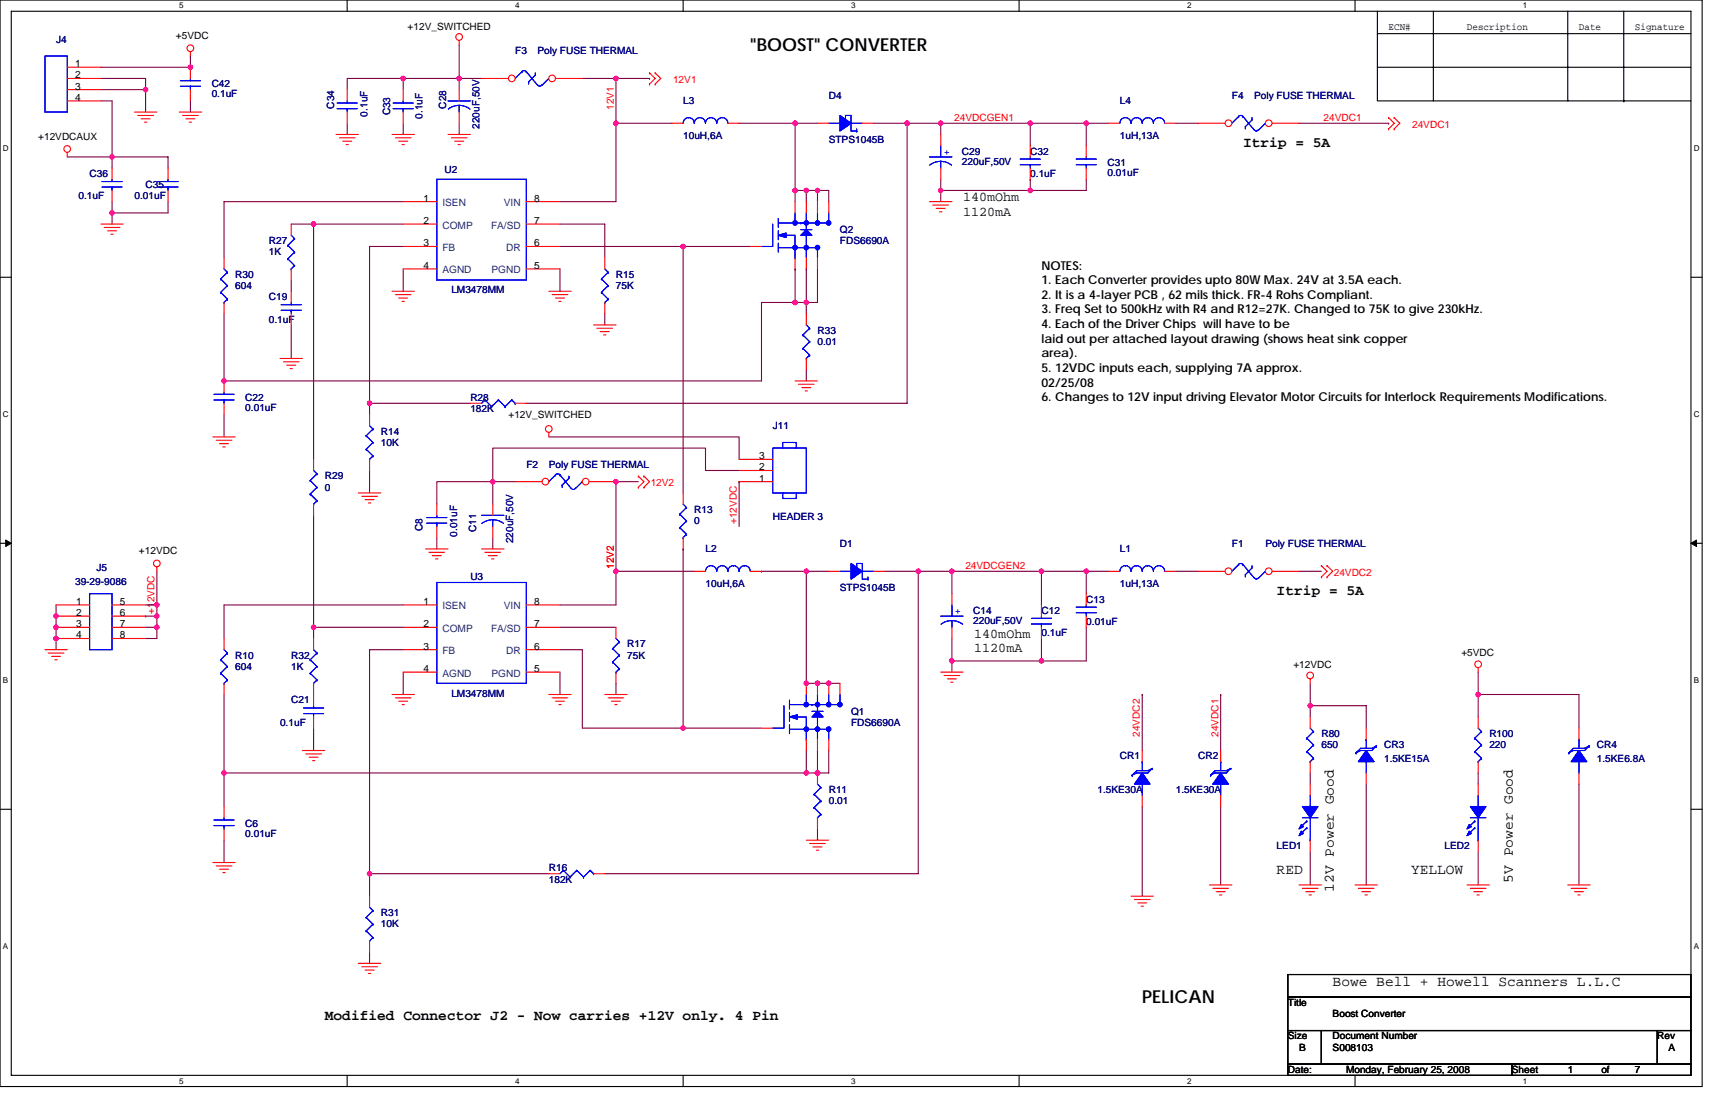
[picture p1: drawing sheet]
<svg xmlns="http://www.w3.org/2000/svg" width="432mm" height="279mm" viewBox="0 0 432 279" stroke-linecap="round" stroke-linejoin="round" font-family="sans-serif">
<path d="M0 0h428.6v273.5h-428.6zM2.8 2.8h422.9v267.9h-422.9z" fill="none" stroke="#000" stroke-width=".28"/>
<g fill="#fff">
<path d="M45.1 .3h1.1v2.3h-1.1z"/>
<path d="M45.1 271h1.1v2.2h-1.1z"/>
</g>
<path d="M87.4 0v2.8M87.4 270.7v2.8" fill="none" stroke="#000" stroke-width=".28"/>
<g fill="#fff">
<path d="M129.7 .3h1.1v2.3h-1.1z"/>
<path d="M129.7 271h1.1v2.2h-1.1z"/>
</g>
<path d="M172 0v2.8M172 270.7v2.8" fill="none" stroke="#000" stroke-width=".28"/>
<g fill="#fff">
<path d="M214.3 .3h1.1v2.3h-1.1z"/>
<path d="M214.3 271h1.1v2.2h-1.1z"/>
</g>
<path d="M256.6 0v2.8M256.6 270.7v2.8" fill="none" stroke="#000" stroke-width=".28"/>
<g fill="#fff">
<path d="M298.9 .3h1.1v2.3h-1.1z"/>
<path d="M298.9 271h1.1v2.2h-1.1z"/>
</g>
<path d="M341.2 0v2.8M341.2 270.7v2.8" fill="none" stroke="#000" stroke-width=".28"/>
<g fill="#fff">
<path d="M383.5 .3h1.1v2.3h-1.1z"/>
<path d="M383.5 271h1.1v2.2h-1.1z"/>
<path d="M.7 36.3h1.5v2.3h-1.5z"/>
<path d="M426.5 36.3h1.4v2.3h-1.4z"/>
<path d="M.7 103.3h1.5v2.2h-1.5z"/>
<path d="M426.5 103.3h1.4v2.2h-1.4z"/>
</g>
<path d="M0 69.8h2.8M425.7 69.8h2.9" fill="none" stroke="#000" stroke-width=".28"/>
<g fill="#fff">
<path d="M.7 170.2h1.4v2.3h-1.4z"/>
<path d="M426.5 170.2h1.3v2.3h-1.3z"/>
</g>
<path d="M0 136.8h2.8M425.7 136.8h2.9" fill="none" stroke="#000" stroke-width=".28"/>
<path d="M1.4 135.9l1.4 .9-1.4 .8zM425.7 136.8l1.4-.9v1.7z" fill="#000" stroke="#000" stroke-width=".25"/>
<g fill="#fff">
<path d="M.7 237.2h1.4v2.2h-1.4z"/>
<path d="M426.4 237.2h1.4v2.2h-1.4z"/>
</g>
<g fill="none" stroke="#000" stroke-width=".28">
<path d="M346.8 2.8v22.6h78.9M346.8 8.5h78.9M346.8 16.9h78.9M360.9 2.8v22.6M394.7 2.8v22.6M408.8 2.8v22.6M408.8 25.4h.1M0 203.7h2.8M425.7 203.7h2.9M324.3 245.3h101.4v5.7h-101.4zM324.3 251h101.4v8.4h-101.4zM324.3 259.4h8.4v8.5h-8.4z"/>
<path d="M332.7 259.4h84.6v8.5h-84.6zM417.3 259.4h8.4v8.5h-8.4zM324.3 267.9h56.3v2.8h-56.3zM380.6 267.9h45.1v2.8h-45.1z"/>
</g>
<g fill="none" stroke="#800040" stroke-width=".28">
<path d="M25.4 19.7h11.3v2.9M47.9 14.1h.1M47.9 14.1v2.8h-22.5M101.5 19.7v2.9M101.5 19.7h-14.1v2.9M101.5 19.7h19.7M115.6 11.3v8.4M115.6 19.7h.1M115.6 19.7v2.9M146.6 19.7h8.5v11.3M155.1 19.7h8.4M163.5 19.7h.1"/>
<path d="M16.9 39.5h11.3M25.4 25.4h2.8v14.1M25.4 22.6h11.3M28.2 39.5h14.1v2.8M28.2 39.5h.1M28.2 39.5v2.8M36.7 22.6h.1M36.7 22.6v5.6M47.9 25.4v2.8M87.4 31v2.8M101.5 31v2.8M115.6 31v2.8"/>
<path d="M155.1 31h.1M155.1 31h14.1M155.1 31v19.8h-14.1M186.1 31h14.1M200.2 31h.1M200.2 31h5.6M200.2 31v16.9M219.9 31h8.5M228.4 31h.1M228.4 31v70.5h-95.9M228.4 31h45.1M236.9 31v2.8"/>
<path d="M236.9 31h.1M259.4 31v5.7M259.4 31h.1M273.5 31v5.7M273.5 31h5.6M296.1 31h5.6M327.1 31h22.5M349.6 31h.1M28.2 53.6h.1M28.2 50.8v2.8M28.2 53.6v2.8M42.3 50.8v2.8h-14.1"/>
<path d="M73.3 56.4h5.7M79 56.4h22.5M79 56.4h.1M79 56.4v59.2M101.5 50.8h-45.1v14.1M141 56.4h11.3v8.5M200.2 47.9h.1M200.2 47.9v2.9M200.2 47.9h2.8M203 47.9v2.9M203 47.9h2.8M205.8 47.9h2.9v2.9"/>
<path d="M205.8 47.9h.1M205.8 47.9v2.9M236.9 47.9v2.9M236.9 47.9h.1M236.9 45.1v2.8M236.9 47.9h22.5M259.4 45.1h.1M259.4 45.1v2.8M273.5 45.1v2.8h-14.1M56.4 79v16.9M73.3 70.5v2.8M101.5 67.7v5.6"/>
<path d="M101.5 62h-8.5v39.5M141 67.7v5.6M141 62h31M152.3 79v2.8M172 62h16.9M172 62h.1M172 62v62.1M200.2 67.7h.1M200.2 76.1h2.8M200.2 76.1h-8.5v19.8h-135.3M200.2 67.7v8.4M203 67.7h.1"/>
<path d="M203 76.1v2.9M203 67.7v8.4M205.8 67.7v8.4h-2.8M56.4 95.9h.1M73.3 81.8v8.4M203 93v2.9M56.4 104.3v5.7M93 101.5v2.8M93 101.5h.1M93 118.4v5.7M93 101.5h25.4M138.2 110h47.9v5.6"/>
<path d="M186.1 118.4h-8.5v-5.6h-53.5v8.4M79 129.7v28.2M110 135.3v2.9M124.1 121.2h5.6M124.1 121.2h.1M124.1 121.2h-14.1v5.7M124.1 135.3v2.9M124.1 121.2v5.7M155.1 121.2v31.1h-14.1M155.1 121.2h5.6M155.1 121.2h.1M172 138.2h.1"/>
<path d="M172 138.2v45.1M186.1 121.2h.1M186.1 121.2v11.3M14.1 152.3v2.8M14.1 157.9h.1M14.1 155.1h.1M14.1 155.1v8.4M36.7 157.9h2.8M36.7 155.1h.1M36.7 152.3h2.8M36.7 155.1h2.8M39.5 152.3v8.4h-2.8"/>
<path d="M39.5 157.9h.1M39.5 143.8v8.5M39.5 152.3h.1M39.5 155.1h.1M79 157.9h22.5M79 157.9h.1M79 157.9v2.8M101.5 152.3h-45.1v8.4M141 157.9h14.1M155.1 143.8h19.7M155.1 143.8h.1M191.7 143.8h.1"/>
<path d="M191.7 143.8h11.3M203 143.8v28.2M203 143.8h5.7M222.8 143.8h8.4v76.1h-78.9M231.2 143.8h.1M231.2 143.8h42.3M239.7 143.8v5.6M239.7 143.8h.1M262.2 143.8v8.5M262.2 143.8h.1M273.5 143.8v5.6M273.5 157.9v8.5h-33.8"/>
<path d="M273.5 143.8h5.6M296.1 143.8h5.6M327.1 143.8h5.6M14.1 160.7h.1M56.4 174.8v19.8M93 163.5h8.5M93 163.5h.1M93 163.5v56.4M101.5 169.2v5.6M141 163.5h5.6v19.8h25.4M141 169.2v5.6M155.1 172v2.8"/>
<path d="M203 172h.1M203 172h5.7M208.7 172h.1M208.7 172h2.8M239.7 166.4v2.8M239.7 160.7v5.7M239.7 166.4h.1M262.2 160.7v5.7M262.2 166.4h.1M287.6 174.8h.1M287.6 174.8v14.1M307.3 174.8h.1"/>
<path d="M307.3 174.8v14.1M329.9 172v5.6h14.1v5.7M329.9 177.6h.1M329.9 177.6v2.9M372.2 174.8h25.4v8.5M372.2 174.8h.1M372.2 169.2v5.6M372.2 174.8v5.7M56.4 194.6v8.4M56.4 194.6h.1M56.4 194.6h149.4M79 183.3v5.6"/>
<path d="M172 183.3h19.7M203 188.9v5.7M205.8 194.6h.1M205.8 188.9h.1M205.8 188.9v5.7M208.7 188.9v5.7h-2.9M329.9 194.6v2.8M344 197.4v25.4M372.2 194.6v2.8M397.6 197.4v25.4M56.4 211.5v5.6M93 219.9v5.7"/>
<path d="M93 219.9h45.2M205.8 208.7v2.8M287.6 203v22.6M307.3 203v19.8M329.9 214.3v8.5M372.2 214.3v8.5M93 239.7v2.8"/>
</g>
<g fill="#f0f" stroke="#f0f" stroke-width=".28">
<circle cx="200.2" cy="31" r=".57"/>
<circle cx="203" cy="47.9" r=".55"/>
<circle cx="200.2" cy="47.9" r=".56"/>
<circle cx="205.8" cy="47.9" r=".55"/>
<circle cx="155.1" cy="31" r=".56"/>
<circle cx="200.2" cy="76.1" r=".56"/>
<circle cx="203" cy="76.1" r=".55"/>
<circle cx="236.8" cy="31" r=".56"/>
<circle cx="228.4" cy="31" r=".57"/>
<circle cx="93" cy="101.5" r=".56"/>
<circle cx="56.4" cy="95.9" r=".55"/>
<circle cx="203" cy="143.8" r=".56"/>
<circle cx="205.8" cy="172" r=".56"/>
<circle cx="203" cy="172" r=".56"/>
<circle cx="208.6" cy="172" r=".56"/>
<circle cx="205.8" cy="194.5" r=".55"/>
<circle cx="155.1" cy="143.8" r=".56"/>
<circle cx="239.6" cy="143.8" r=".56"/>
<circle cx="231.2" cy="143.8" r=".56"/>
<circle cx="372.2" cy="174.8" r=".55"/>
<circle cx="329.9" cy="177.6" r=".55"/>
<circle cx="36.7" cy="22.6" r=".55"/>
<circle cx="78.9" cy="56.4" r=".55"/>
<circle cx="172" cy="62" r=".56"/>
<circle cx="172" cy="183.3" r=".56"/>
<circle cx="236.8" cy="47.9" r=".55"/>
<circle cx="262.2" cy="166.3" r=".55"/>
<circle cx="28.2" cy="53.6" r=".55"/>
<circle cx="115.6" cy="19.7" r=".56"/>
<circle cx="155.1" cy="19.7" r=".55"/>
<circle cx="203" cy="194.5" r=".55"/>
<circle cx="56.4" cy="194.5" r=".55"/>
<circle cx="93" cy="219.9" r=".55"/>
<circle cx="47.9" cy="16.9" r=".56"/>
<circle cx="28.2" cy="39.5" r=".55"/>
<circle cx="259.4" cy="47.9" r=".55"/>
<circle cx="273.5" cy="31" r=".56"/>
<circle cx="259.4" cy="31" r=".56"/>
<circle cx="239.6" cy="166.3" r=".55"/>
<circle cx="14.1" cy="160.7" r=".55"/>
<circle cx="39.5" cy="157.9" r=".56"/>
<circle cx="273.5" cy="143.8" r=".56"/>
<circle cx="262.2" cy="143.8" r=".56"/>
<circle cx="39.5" cy="152.2" r=".55"/>
<circle cx="39.5" cy="155.1" r=".55"/>
<circle cx="14.1" cy="157.9" r=".56"/>
<circle cx="14.1" cy="155.1" r=".55"/>
<circle cx="101.5" cy="19.7" r=".56"/>
<circle cx="155.1" cy="121.2" r=".55"/>
<circle cx="78.9" cy="157.9" r=".56"/>
<circle cx="124.1" cy="121.2" r=".55"/>
</g>
<g fill="none" stroke="#f00" stroke-width=".28">
<path d="M47.9 13v1.1M47.9 16.9v2.8M115.6 10.2v1.1M163.5 18.4h.1M163.5 18.4l1.5 1.3-1.5 1.5M165 18.4h.1M165 18.4l1.4 1.3-1.4 1.5M16.9 38.4v1.1M33.8 28.2h5.7M34.7 29.1h4M35.5 29.9h2.3M36.4 30.8h.6"/>
<path d="M45.1 28.2h5.7M46 29.1h3.9M46.8 29.9h2.3M47.7 30.8h.5M47.9 22.6v2.8M84.6 33.8h5.6M85.4 34.7h4M86.3 35.5h2.2M87.1 36.4h.6M98.7 33.8h5.6M99.5 34.7h4M100.4 35.5h2.2"/>
<path d="M101.2 36.4h.6M101.5 22.6v2.8M101.5 28.2v2.8M112.8 33.8h5.6M113.6 34.7h4M114.5 35.5h2.2M115.3 36.4h.6M115.6 22.6v2.8M115.6 28.2v2.8M163.5 21.2h.1M165 21.2h.1M273.5 36.7v2.8"/>
<path d="M279.1 31h2.9M293.2 31h2.9M349.6 29.6h.1M349.6 32.4h.1M349.6 29.6l1.4 1.4-1.4 1.4M351 29.6h.1M351 32.4h.1M351 29.6l1.4 1.4-1.4 1.4M25.4 56.4h5.6M26.2 57.3h4M27.1 58.1h2.2M27.9 58.9h.6"/>
<path d="M200.2 50.8v2.8M203 50.8v2.8M205.8 50.8v2.8M208.7 50.8v2.8M234 50.8h5.7M234.9 51.6h3.9M235.7 52.5h2.3M236.6 53.3h.5M273.5 42.3v2.8M73.3 73.3v2.8M73.3 79v2.8M98.7 73.3h5.6"/>
<path d="M99.5 74.2h4M100.4 75h2.2M101.2 75.9h.6M138.2 73.3h5.6M139 74.2h4M139.9 75h2.2M140.7 75.9h.6M188.9 62h2.8M200.2 64.9v2.8M203 64.9v2.8M203 79v2.8M205.8 64.9v2.8"/>
<path d="M56.4 95.9v2.8M70.5 90.2h5.6M71.4 91.1h3.9M72.2 91.9h2.2M73 92.8h.6M149.4 81.8h5.7M150.3 82.6h3.9M151.1 83.5h2.3M152 84.3h.5M200.2 95.9h5.6M201 96.7h4M201.9 97.6h2.2"/>
<path d="M202.7 98.4h.6M203 90.2v2.8M53.6 110h5.6M54.4 110.8h4M55.3 111.7h2.2M56.1 112.5h.6M56.4 101.5v2.8M79 115.6v2.8M138.2 108.8v1.2M160.7 119.8h.1M160.7 119.8l1.4 1.4-1.4 1.5M162.1 119.8h.1"/>
<path d="M162.1 119.8l1.4 1.4-1.4 1.5M186.1 118.4h8.5M186.1 115.6h8.5M79 126.9v2.8M90.2 124.1h5.7M91.1 124.9h3.9M91.9 125.8h2.3M92.8 126.6h.5M107.1 138.2h5.7M108 139h4M108.8 139.9h2.3M121.2 138.2h5.7"/>
<path d="M122.1 139h3.9M122.9 139.9h2.3M124.1 126.9v2.8M124.1 132.5v2.8M160.7 122.7h.1M162.1 122.7h.1M186.1 121.2h8.5M14.1 152.3h8.5M14.1 155.1h8.5M14.1 157.9h8.5M28.2 152.3h8.5M28.2 155.1h8.5"/>
<path d="M28.2 157.9h8.5M39.5 142.7v1.1M109.7 140.7h.6M123.8 140.7h.6M332.7 142.4h.1M332.7 145.2h.1M332.7 142.4l1.4 1.4-1.4 1.4M334.1 142.4h.1M334.1 145.2h.1M334.1 142.4l1.4 1.4-1.4 1.4M11.3 163.5h5.6M12.1 164.4h4"/>
<path d="M13 165.2h2.2M13.8 166.1h.6M14.1 160.7h8.5M28.2 160.7h8.5M56.4 160.7v2.8M56.4 172v2.8M79 160.7v2.8M79 172v2.8M98.7 174.8h5.6M99.5 175.7h4M100.4 176.5h2.2M101.2 177.4h.6"/>
<path d="M138.2 174.8h5.6M139 175.7h4M139.9 176.5h2.2M140.7 177.4h.6M152.3 174.8h5.6M153.1 175.7h4M154 176.5h2.2M154.8 177.4h.6M236.9 169.2h5.6M237.7 170h3.9M238.5 170.9h2.3M239.4 171.7h.5"/>
<path d="M329.9 170.9v1.1M372.2 168.1v1.1M76.1 188.9h5.7M77 189.8h3.9M77.8 190.6h2.3M78.7 191.5h.5M205.8 194.6v2.8M287.6 188.9v2.8M344 183.3v2.8M344 194.6v2.8M53.6 217.1h5.6M54.4 218h4"/>
<path d="M55.3 218.8h2.2M56.1 219.6h.6M56.4 203v2.8M56.4 208.7v2.8M138.2 219.9h2.8M149.4 219.9h2.9M203 211.5h5.7M203.9 212.3h3.9M204.7 213.2h2.3M205.5 214h.6M205.8 205.8v2.9M287.6 200.2v2.8"/>
<path d="M284.8 225.6h5.6M285.6 226.4h4M286.5 227.3h2.2M287.3 228.1h.6M304.5 222.8h5.7M305.4 223.6h3.9M306.2 224.5h2.3M307 225.3h.6M327.1 222.8h5.6M327.9 223.6h4M328.8 224.5h2.2M329.6 225.3h.6"/>
<path d="M341.2 222.8h5.6M342 223.6h3.9M342.9 224.5h2.2M343.7 225.3h.6M369.4 222.8h5.6M370.2 223.6h3.9M371.1 224.5h2.2M371.9 225.3h.6M394.7 222.8h5.7M395.6 223.6h3.9M396.4 224.5h2.3M397.3 225.3h.5"/>
<path d="M90.2 242.5h5.7M91.1 243.3h3.9M91.9 244.2h2.3M92.8 245h.5"/>
<circle cx="47.9" cy="12.1" r=".84"/>
<circle cx="115.6" cy="9.3" r=".84"/>
<circle cx="16.9" cy="37.5" r=".84"/>
<circle cx="138.2" cy="108" r=".84"/>
<circle cx="39.5" cy="141.8" r=".84"/>
<circle cx="329.9" cy="170" r=".84"/>
<circle cx="372.2" cy="167.2" r=".84"/>
</g>
<g fill="none" stroke="#00f" stroke-width=".28">
<path d="M47.9 19.7v.6M45.4 21.7h5.1M45.4 20.3h5.1M47.9 21.7h.1M47.9 21.7v.9M99 27.4h5.1M99 26h5.1M101.5 25.4v.6M101.5 27.4h.1M101.5 27.4v.8M112.8 25.4h5.6M112.9 27.5a4.5 4.5 0 0 1 5.4 0"/>
<path d="M115.6 26.5v1.7M273.5 39.5v.5M282 31a1.38 1.38 0 0 1 1.3-1.4h.1a1.4 1.4 0 0 1 1.4 1.4 1.41 1.41 0 0 1 1.4-1.4 1.4 1.4 0 0 1 1.4 1.4 1.41 1.41 0 0 1 1.4-1.4 1.4 1.4 0 0 1 1.4 1.4M290.4 31a1.41 1.41 0 0 1 1.4-1.4 1.41 1.41 0 0 1 1.4 1.4M194.6 56.4v5.6h-2.9M196 58.1v2.2M196 55v2.3M196 56.1h7v1.7M197.4 59.2h2.8v5.7M200.2 53.6v2.5M201.6 57.8h2.8M201.6 56.1h.1"/>
<path d="M201.6 56.1h7.1M203 59.2v3.1M203 56.1h.1M203 53.6v2.5M205.8 56.1h.1M205.8 53.6v2.5M208.7 56.1h.1M208.7 53.6v2.5M271 41.5h5M271 40h5M273.5 41.5h.1M273.5 41.5v.8"/>
<path d="M70.8 78.1h5.1M70.8 76.7h5.1M73.3 76.1v.6M73.3 78.1h.1M73.3 78.1v.9M196 61.2v2.3M196 62.3h9.8M200.2 64.9h.1M203 62h.1M203 62v2.9M205.8 62h.1M205.8 62v2.9"/>
<path d="M53.9 99.3h5M56.4 98.7v.6M202.2 84.3h.1M202.2 87.7h.1M202.2 84.3l1.7 1.7M202.2 87.7l1.7 1.7M203 90.2h.1M203 81.8l.9 .8M203.9 82.6h.1M203.9 86h.1M203.9 89.4h.1M203.9 82.6l-1.7 1.7"/>
<path d="M203.9 86l-1.7 1.7M203.9 89.4l-.9 .8M53.9 100.7h5M56.4 100.7h.1M56.4 100.7v.8M79 118.4l.8 .9M79.8 119.3h.1M79.8 119.3l-1.7 1.7M194.6 112.8h8.4v11.3h-8.4zM197.1 112.8v-1.4h3.4v1.4h-.3M78.1 121h.1M78.1 124.4h.1"/>
<path d="M78.1 121l1.7 1.7M78.1 124.4l1.7 1.6M79 126.9h.1M79.8 122.7h.1M79.8 126h.1M79.8 122.7l-1.7 1.7M79.8 126l-.8 .9M121.2 129.7h5.7M124.1 130.8l-1.5 .3-1.3 .7M124.1 130.8l1.4 .3 1.3 .7M124.1 130.8v1.7M197.4 124.1h-.3v1.4h3.4v-1.4"/>
<path d="M22.6 149.4h5.6v14.1h-5.6zM311.8 142.1l.6-.3 .6 .3M311.8 142.1h.1M311.8 142.1l-1.6 1.7M313 142.1h.1M313 142.1l2.8 3.4M315.2 142.4v.6l-1.7 1.7v.5M315.8 145.4l.5 .4 .5-.4M318.6 143.8h.1M318.6 143.8l-1.7 1.7M55.6 166.1h.1M55.6 169.5h.1"/>
<path d="M55.6 166.1l1.7 1.7M55.6 169.5l1.7 1.7M56.4 172h.1M56.4 163.5l.9 .9M57.3 164.4h.1M57.3 167.8h.1M57.3 171.2h.1M57.3 164.4l-1.7 1.7M57.3 167.8l-1.7 1.7M57.3 171.2l-.9 .8M78.1 166.1h.1M78.1 169.5h.1"/>
<path d="M78.1 166.1l1.7 1.7M78.1 169.5l1.7 1.7M79 172h.1M79 163.5l.8 .9M79.8 164.4h.1M79.8 167.8h.1M79.8 171.2h.1M79.8 164.4l-1.7 1.7M79.8 167.8l-1.7 1.7M79.8 171.2l-.8 .8M205 199.9h.1M205 199.9l1.7 1.7"/>
<path d="M205.8 197.4l.9 .8M206.7 198.2h.1M206.7 198.2l-1.7 1.7M285.1 195.1h.1M287.6 197.4v2.8M287.6 191.7h.1M287.6 191.7v2.3M290.1 193.4l-1.1 .6h-2.8l-1.1 1.1M290.1 193.4l-1.1 1.2h-2.8l-1.1 .5M290.1 193.4h.1M341.4 189.5h.1M344 191.7v2.9"/>
<path d="M344 186.1h.1M344 186.1v2.3M346.5 187.8l-1.1 .6h-2.8l-1.2 1.1M346.5 187.8l-1.1 1.1h-2.8l-1.2 .6M346.5 187.8h.1M53.9 207.8h5M53.9 206.4h5M56.4 205.8v.6M56.4 207.8h.1M56.4 207.8v.9M141.8 219.1h.1M141.8 219.1l-.8 .8"/>
<path d="M141.8 219.1l1.7 1.7M145.2 219.1h.1M145.2 219.1l-1.7 1.7M145.2 219.1l1.7 1.7M148.6 219.1h.1M148.6 219.1l-1.7 1.7M148.6 219.1l.8 .8M149.4 219.9h.1M205 203.3h.1M205 203.3l1.7 1.7M205.8 205.8h.1M206.7 201.6h.1"/>
<path d="M206.7 205h.1M206.7 201.6l-1.7 1.7M206.7 205l-.9 .8M143.5 220.8h.1M146.9 220.8h.1"/>
</g>
<g fill="#00f" stroke="#00f" stroke-width=".28">
<path d="M287.6 194.6l2 2.8h-4z" fill-rule="evenodd"/>
<path d="M287.6 194.6l2 2.8h-4z" fill-rule="evenodd"/>
<path d="M344 188.9l1.9 2.8h-3.9z" fill-rule="evenodd"/>
<path d="M344 188.9l1.9 2.8h-3.9z" fill-rule="evenodd"/>
<path d="M203 57.8l1.4 1.4h-2.8z" fill-rule="evenodd"/>
<path d="M196 59.2l1.9-.5v1.1z" fill-rule="evenodd"/>
<path d="M203 57.8l1.4 1.4h-2.8z" fill-rule="evenodd"/>
<path d="M196 59.2l1.9-.5v1.1z" fill-rule="evenodd"/>
<circle cx="200.2" cy="56.1" r=".56"/>
<circle cx="200.2" cy="62.3" r=".56"/>
<circle cx="203" cy="56.1" r=".55"/>
<circle cx="208.6" cy="56.1" r=".55"/>
<circle cx="203" cy="62.3" r=".55"/>
<circle cx="205.8" cy="62.3" r=".55"/>
<circle cx="205.8" cy="56.1" r=".55"/>
</g>
<circle cx="309.3" cy="143.8" r=".84" fill="#fff" stroke="#f00" stroke-width=".28"/>
<path d="M301.7 143.8h6.8" fill="none" stroke="#f00" stroke-width=".28"/>
<circle cx="319.4" cy="143.8" r=".84" fill="#fff" stroke="#f00" stroke-width=".28"/>
<g fill="none" stroke="#f00" stroke-width=".28">
<path d="M87.4 22.6v2.8M87.4 28.2v2.8M205.8 31h2.9M217.1 31h2.8M28.2 42.3v2.8M28.2 47.9v2.9M42.3 42.3v2.8M42.3 47.9v2.9M152.3 64.9v2.8M152.3 76.1v2.9M93 104.3v2.8M93 115.6v2.8"/>
<path d="M118.4 101.5h2.8M129.7 101.5h2.8M172 124.1v2.8M172 135.3v2.9M208.7 143.8h2.8M219.9 143.8h2.9M262.2 152.3v2.8M262.2 157.9v2.8M273.5 149.4v2.9M273.5 155.1v2.8M279.1 143.8h2.9M293.2 143.8h2.9"/>
<path d="M320.3 143.8h6.8M79 174.8v2.8M203 172v2.8M205.8 172v2.8M208.7 172v2.8M211.5 172v2.8M79 180.5v2.8M191.7 183.3h2.9M203 186.1v2.8M205.8 186.1v2.8M208.7 186.1v2.8M307.3 188.9v2.8"/>
<path d="M329.9 180.5v2.8M329.9 191.7v2.9M329.9 197.4v2.8M372.2 180.5v2.8M372.2 191.7v2.9M372.2 197.4v2.8M397.6 183.3v2.8M397.6 194.6v2.8M307.3 200.2v2.8M329.9 211.5v2.8M372.2 211.5v2.8M93 225.6v2.8"/>
<path d="M93 236.9v2.8"/>
</g>
<g fill="none" stroke="#00f" stroke-width=".28">
<path d="M84.9 27.4h5.1M84.9 26h5.1M87.4 25.4v.6M87.4 27.4h.1M87.4 27.4v.8M208.7 31h2.8M212.9 29.6v-.5h1.4v3.9h1.4M212.9 29.6h.1M214.3 31h2.8M215.7 33h.1M215.7 32.4v.6M311.8 29.3l.6-.2 .6 .2"/>
<path d="M311.8 29.3h.1M311.8 29.3l-1.6 1.7M313 29.3h.1M313 29.3l2.8 3.4M315.2 29.6v.6l-1.7 1.7v.5M315.8 32.7l.5 .3 .5-.3M318.6 31h.1M318.6 31l-1.7 1.7M25.7 47.1h5.1M25.7 45.7h5.1M28.2 45.1v.6M28.2 47.1h.1"/>
<path d="M28.2 47.1v.8M39.8 47.1h5.1M39.8 45.7h5.1M42.3 45.1v.6M42.3 47.1h.1M42.3 47.1v.8M151.4 70.2h.1M151.4 73.6h.1M151.4 70.2l1.7 1.7M151.4 73.6l1.7 1.7M152.3 76.1h.1M152.3 67.7l.8 .8"/>
<path d="M153.1 68.5h.1M153.1 71.9h.1M153.1 75.3h.1M153.1 68.5l-1.7 1.7M153.1 71.9l-1.7 1.7M153.1 75.3l-.8 .8M92.2 109.7h.1M92.2 113.1h.1M92.2 109.7l1.7 1.7M92.2 113.1l1.7 1.7M93 115.6h.1M93 107.1l.9 .9"/>
<path d="M93.9 108h.1M93.9 111.4h.1M93.9 114.8h.1M93.9 108l-1.7 1.7M93.9 111.4l-1.7 1.7M93.9 114.8l-.9 .8M122.1 100.7h.1M122.1 100.7l-.9 .8M122.1 100.7l1.7 1.7M123.8 102.4h.1M125.5 100.7h.1M125.5 100.7l-1.7 1.7"/>
<path d="M125.5 100.7l1.7 1.7M127.2 102.4h.1M128.9 100.7h.1M128.9 100.7l-1.7 1.7M128.9 100.7l.8 .8M129.7 101.5h.1M171.2 129.4h.1M171.2 132.8h.1M171.2 129.4l1.6 1.7M171.2 132.8l1.6 1.7M172 135.3h.1M172 126.9l.8 .8"/>
<path d="M172.8 127.7h.1M172.8 131.1h.1M172.8 134.5h.1M172.8 127.7l-1.6 1.7M172.8 131.1l-1.6 1.7M172.8 134.5l-.8 .8M211.5 143.8h2.8M215.7 142.4v-.6h1.4v4h1.4M215.7 142.4h.1M217.1 143.8h2.8M218.5 145.8h.1M218.5 145.2v.6"/>
<path d="M259.7 157.1h5.1M259.7 155.6h5.1M262.2 155.1v.5M262.2 157.1h.1M262.2 157.1v.8M271 154.2h5M271 152.8h5M273.5 152.3v.5M273.5 154.2h.1M273.5 154.2v.9M282 143.8a1.38 1.38 0 0 1 1.3-1.4h.1a1.4 1.4 0 0 1 1.4 1.4 1.41 1.41 0 0 1 1.4-1.4 1.4 1.4 0 0 1 1.4 1.4 1.41 1.41 0 0 1 1.4-1.4 1.4 1.4 0 0 1 1.4 1.4M290.4 143.8a1.41 1.41 0 0 1 1.4-1.4 1.41 1.41 0 0 1 1.4 1.4"/>
<path d="M76.4 179.6h5.1M76.4 178.2h5.1M79 177.6v.6M79 179.6h.1M79 179.6v.9M197.4 177.6v5.7h-2.8M198.8 179.3v2.3M198.8 176.2v2.3M198.8 177.4h7v1.6M203 174.8v2.6M204.4 179h2.8M204.4 177.4h.1"/>
<path d="M204.4 177.4h7.1M205.8 177.4h.1M205.8 174.8v2.6M208.7 177.4h.1M208.7 174.8v2.6M211.5 177.4h.1M211.5 174.8v2.6M198.8 182.4v2.3M198.8 183.6h9.9M200.2 180.5h2.8v5.6M203 186.1h.1M205.8 180.5v3.1"/>
<path d="M205.8 183.3h.1M205.8 183.3v2.8M208.7 183.3h.1M208.7 183.3v2.8M304.8 195.1h.1M307.3 197.4v2.8M307.3 191.7h.1M307.3 191.7v2.3M309.9 193.4l-1.2 .6h-2.8l-1.1 1.1M309.9 193.4l-1.2 1.2h-2.8l-1.1 .5M309.9 193.4h.1M329 185.8h.1"/>
<path d="M329 189.2h.1M329 185.8l1.7 1.7M329 189.2l1.7 1.7M329.9 191.7h.1M329.9 183.3l.8 .8M330.7 184.1h.1M330.7 187.5h.1M330.7 190.9h.1M330.7 184.1l-1.7 1.7M330.7 187.5l-1.7 1.7M330.7 190.9l-.8 .8M371.3 185.8h.1"/>
<path d="M371.3 189.2h.1M371.3 185.8l1.7 1.7M371.3 189.2l1.7 1.7M372.2 191.7h.1M372.2 183.3l.8 .8M373 184.1h.1M373 187.5h.1M373 190.9h.1M373 184.1l-1.7 1.7M373 187.5l-1.7 1.7M373 190.9l-.8 .8M395 189.5h.1"/>
<path d="M397.6 191.7v2.9M397.6 186.1h.1M397.6 186.1v2.3M400.1 187.8l-1.1 .6h-2.9l-1.1 1.1M400.1 187.8l-1.1 1.1h-2.9l-1.1 .6M400.1 187.8h.1M327.9 205.8h4M329 206.7h.1M329 208.4h.1M329 206.7l-1.7 1.7M329 208.4l-1.7 1.7M329.9 200.2v2.8"/>
<path d="M329.9 211.5h.1M329.9 205.8v5.7M370.2 205.8h3.9M371.3 206.7h.1M371.3 208.4h.1M371.3 206.7l-1.7 1.7M371.3 208.4l-1.7 1.7M372.2 200.2v2.8M372.2 211.5h.1M372.2 205.8v5.7M92.2 230.9h.1M92.2 234.3h.1"/>
<path d="M92.2 230.9l1.7 1.7M92.2 234.3l1.7 1.7M93 236.9h.1M93 228.4l.9 .8M93.9 229.2h.1M93.9 232.6h.1M93.9 236h.1M93.9 229.2l-1.7 1.7M93.9 232.6l-1.7 1.7M93.9 236l-.9 .9"/>
</g>
<g fill="#00f" stroke="#00f" stroke-width=".28">
<path d="M397.6 188.9l1.9 2.8h-3.9z" fill-rule="evenodd"/>
<path d="M397.6 188.9l1.9 2.8h-3.9z" fill-rule="evenodd"/>
<path d="M370.2 203h3.9l-1.9 2.8z" fill-rule="evenodd"/>
<path d="M369.9 209.2l.6 .6-1.1 .6z" fill-rule="evenodd"/>
<path d="M369.9 207.5l.6 .6-1.1 .6z" fill-rule="evenodd"/>
<path d="M370.2 203h3.9l-1.9 2.8z" fill-rule="evenodd"/>
<path d="M369.9 209.2l.6 .6-1.1 .6z" fill-rule="evenodd"/>
<path d="M369.9 207.5l.6 .6-1.1 .6z" fill-rule="evenodd"/>
<path d="M211.5 29.1l2.8 1.9-2.8 2z" fill-rule="evenodd"/>
<path d="M211.5 29.1l2.8 1.9-2.8 2z" fill-rule="evenodd"/>
<path d="M327.9 203h4l-2 2.8z" fill-rule="evenodd"/>
<path d="M327.6 209.2l.6 .6-1.1 .6z" fill-rule="evenodd"/>
<path d="M327.6 207.5l.6 .6-1.1 .6z" fill-rule="evenodd"/>
<path d="M327.9 203h4l-2 2.8z" fill-rule="evenodd"/>
<path d="M327.6 209.2l.6 .6-1.1 .6z" fill-rule="evenodd"/>
<path d="M327.6 207.5l.6 .6-1.1 .6z" fill-rule="evenodd"/>
<path d="M307.3 194.6l2 2.8h-3.9z" fill-rule="evenodd"/>
<path d="M307.3 194.6l2 2.8h-3.9z" fill-rule="evenodd"/>
<path d="M214.3 141.8l2.8 2-2.8 2z" fill-rule="evenodd"/>
<path d="M214.3 141.8l2.8 2-2.8 2z" fill-rule="evenodd"/>
<path d="M205.8 179l1.4 1.5h-2.8z" fill-rule="evenodd"/>
<path d="M198.8 180.5l2-.6v1.1z" fill-rule="evenodd"/>
<path d="M205.8 179l1.4 1.5h-2.8z" fill-rule="evenodd"/>
<path d="M198.8 180.5l2-.6v1.1z" fill-rule="evenodd"/>
<circle cx="203" cy="177.3" r=".56"/>
<circle cx="203" cy="183.5" r=".56"/>
<circle cx="205.8" cy="177.3" r=".56"/>
<circle cx="211.4" cy="177.3" r=".56"/>
<circle cx="205.8" cy="183.5" r=".56"/>
<circle cx="208.6" cy="183.5" r=".56"/>
<circle cx="208.6" cy="177.3" r=".56"/>
</g>
<circle cx="309.3" cy="31" r=".84" fill="#fff" stroke="#f00" stroke-width=".28"/>
<path d="M301.7 31h6.8" fill="none" stroke="#f00" stroke-width=".28"/>
<circle cx="319.4" cy="31" r=".84" fill="#fff" stroke="#f00" stroke-width=".28"/>
<g fill="none" stroke="#f00" stroke-width=".28">
<path d="M320.3 31h6.8M56.4 64.9v2.8M56.4 76.1v2.9M101.5 152.3h8.5M101.5 157.9h8.5M132.5 152.3h8.5M132.5 157.9h8.5M155.1 157.9v2.8M174.8 143.8h2.8M188.9 143.8h2.8M239.7 149.4v2.9M239.7 157.9v2.8"/>
<path d="M101.5 163.5h8.5M101.5 169.2h8.5M132.5 163.5h8.5M132.5 169.2h8.5M155.1 169.2v2.8"/>
</g>
<g fill="none" stroke="#00f" stroke-width=".28">
<path d="M55.6 70.2h.1M55.6 73.6h.1M55.6 70.2l1.7 1.7M55.6 73.6l1.7 1.7M56.4 76.1h.1M56.4 67.7l.9 .8M57.3 68.5h.1M57.3 71.9h.1M57.3 75.3h.1M57.3 68.5l-1.7 1.7M57.3 71.9l-1.7 1.7M57.3 75.3l-.9 .8"/>
<path d="M139.8 119.5l.6-.2 .6 .2M139.9 119.5h.1M139.9 119.5l-1.7 1.7M141 119.5h.1M141 119.5l2.8 3.4M143.2 119.8v.6l-1.7 1.7v.6M143.8 122.9l.6 .3 .4-.3M146.6 121.2h.1M146.6 121.2l-1.7 1.7M110 146.6h22.5v25.4h-22.5zM177.6 143.8a1.41 1.41 0 0 1 1.4-1.4 1.41 1.41 0 0 1 1.4 1.4 1.42 1.42 0 0 1 1.4-1.4h.1a1.4 1.4 0 0 1 1.4 1.4M183.3 143.8a1.38 1.38 0 0 1 1.4-1.4 1.4 1.4 0 0 1 1.4 1.4"/>
<path d="M186.1 143.8a1.38 1.38 0 0 1 1.4-1.4 1.4 1.4 0 0 1 1.4 1.4M236.9 155.1h5.6M236.9 157.1a4.5 4.5 0 0 1 5.5 0M239.7 156.2v1.7M239.7 152.3v2.8M154.2 163.3h.1M154.2 166.6h.1M154.2 163.3l1.7 1.7M154.2 166.6l1.7 1.7M155.1 169.2h.1M155.1 160.7l.8 .9M155.9 161.6h.1"/>
<path d="M155.9 165h.1M155.9 168.3h.1M155.9 161.6l-1.7 1.7M155.9 165l-1.7 1.6M155.9 168.3l-.8 .9"/>
</g>
<circle cx="137.3" cy="121.2" r=".84" fill="#fff" stroke="#f00" stroke-width=".28"/>
<path d="M129.7 121.2h6.8" fill="none" stroke="#f00" stroke-width=".28"/>
<circle cx="147.5" cy="121.2" r=".84" fill="#fff" stroke="#f00" stroke-width=".28"/>
<path d="M73.3 56.4v2.8M101.5 50.8h8.5M101.5 56.4h8.5M132.5 50.8h8.5M132.5 56.4h8.5M73.3 67.7v2.8M101.5 62h8.5M101.5 67.7h8.5M132.5 62h8.5M132.5 67.7h8.5M148.3 121.2h6.8" fill="none" stroke="#f00" stroke-width=".28"/>
<g fill="none" stroke="#00f" stroke-width=".28">
<path d="M131.4 18l.6-.2 .5 .2M131.4 18.1h.1M131.4 18.1l-1.7 1.6M132.5 18.1h.1M132.5 18.1l2.8 3.3M134.8 18.4v.5l-1.7 1.7v.6M138.2 19.7h.1M138.2 19.7l-1.7 1.7M135.4 21.4l.5 .3 .5-.3M73.3 59.2l.9 .9M110 45.1h22.5v25.4h-22.5zM72.5 61.8h.1"/>
<path d="M72.5 65.2h.1M72.5 61.8l1.7 1.7M72.5 65.2l1.7 1.6M73.3 67.7h.1M74.2 60.1h.1M74.2 63.5h.1M74.2 66.8h.1M74.2 60.1l-1.7 1.7M74.2 63.5l-1.7 1.7M74.2 66.8l-.9 .9"/>
</g>
<circle cx="128.8" cy="19.7" r=".84" fill="#fff" stroke="#f00" stroke-width=".28"/>
<path d="M121.2 19.7h6.8" fill="none" stroke="#f00" stroke-width=".28"/>
<circle cx="139" cy="19.7" r=".84" fill="#fff" stroke="#f00" stroke-width=".28"/>
<g fill="none" stroke="#f00" stroke-width=".28">
<path d="M16.9 19.7h8.5M16.9 16.9h8.5M139.9 19.7h6.7M16.9 22.6h8.5M16.9 25.4h8.5M169.2 31h2.8M183.3 31h2.8M236.9 33.8v2.9M259.4 36.7v2.8M236.9 42.3v2.8M259.4 42.3v2.8M110 126.9v2.8"/>
<path d="M110 132.5v2.8"/>
</g>
<g fill="none" stroke="#00f" stroke-width=".28">
<path d="M11.3 14.1h5.6v14.1h-5.6zM172 31a1.38 1.38 0 0 1 1.4-1.4 1.4 1.4 0 0 1 1.4 1.4 1.41 1.41 0 0 1 1.4-1.4 1.4 1.4 0 0 1 1.4 1.4 1.42 1.42 0 0 1 1.4-1.4 1.42 1.42 0 0 1 1.4 1.4 1.42 1.42 0 0 1 1.4-1.4h.1a1.4 1.4 0 0 1 1.4 1.4M234 39.5h5.7M236.9 36.7v2.8M259.4 39.5v.5M236.8 40.6l1.5 .3 1.3 .7M236.8 40.6l-1.4 .3-1.3 .7M236.9 40.6v1.7M256.9 41.5h5M256.9 40h5M259.4 41.5h.1M259.4 41.5v.8"/>
<path d="M107.4 131.7h5.1M107.4 130.3h5.1M110 129.7v.6M110 131.7h.1M110 131.7v.8"/>
</g>
<g fill="#f0f" stroke="#f0f" stroke-width=".28">
<circle cx="200.2" cy="31" r=".57"/>
<circle cx="203" cy="47.9" r=".55"/>
<circle cx="200.2" cy="47.9" r=".56"/>
<circle cx="205.8" cy="47.9" r=".55"/>
<circle cx="155.1" cy="31" r=".56"/>
<circle cx="200.2" cy="76.1" r=".56"/>
<circle cx="203" cy="76.1" r=".55"/>
<circle cx="236.8" cy="31" r=".56"/>
<circle cx="228.4" cy="31" r=".57"/>
<circle cx="93" cy="101.5" r=".56"/>
<circle cx="56.4" cy="95.9" r=".55"/>
<circle cx="203" cy="143.8" r=".56"/>
<circle cx="205.8" cy="172" r=".56"/>
<circle cx="203" cy="172" r=".56"/>
<circle cx="208.6" cy="172" r=".56"/>
<circle cx="205.8" cy="194.5" r=".55"/>
<circle cx="155.1" cy="143.8" r=".56"/>
<circle cx="239.6" cy="143.8" r=".56"/>
<circle cx="231.2" cy="143.8" r=".56"/>
<circle cx="372.2" cy="174.8" r=".55"/>
<circle cx="329.9" cy="177.6" r=".55"/>
<circle cx="36.7" cy="22.6" r=".55"/>
<circle cx="78.9" cy="56.4" r=".55"/>
<circle cx="172" cy="62" r=".56"/>
<circle cx="172" cy="183.3" r=".56"/>
<circle cx="236.8" cy="47.9" r=".55"/>
<circle cx="262.2" cy="166.3" r=".55"/>
<circle cx="28.2" cy="53.6" r=".55"/>
<circle cx="115.6" cy="19.7" r=".56"/>
<circle cx="155.1" cy="19.7" r=".55"/>
<circle cx="203" cy="194.5" r=".55"/>
<circle cx="56.4" cy="194.5" r=".55"/>
<circle cx="93" cy="219.9" r=".55"/>
<circle cx="47.9" cy="16.9" r=".56"/>
<circle cx="28.2" cy="39.5" r=".55"/>
<circle cx="259.4" cy="47.9" r=".55"/>
<circle cx="273.5" cy="31" r=".56"/>
<circle cx="259.4" cy="31" r=".56"/>
<circle cx="239.6" cy="166.3" r=".55"/>
<circle cx="14.1" cy="160.7" r=".55"/>
<circle cx="39.5" cy="157.9" r=".56"/>
<circle cx="273.5" cy="143.8" r=".56"/>
<circle cx="262.2" cy="143.8" r=".56"/>
<circle cx="39.5" cy="152.2" r=".55"/>
<circle cx="39.5" cy="155.1" r=".55"/>
<circle cx="14.1" cy="157.9" r=".56"/>
<circle cx="14.1" cy="155.1" r=".55"/>
<circle cx="101.5" cy="19.7" r=".56"/>
<circle cx="155.1" cy="121.2" r=".55"/>
<circle cx="78.9" cy="157.9" r=".56"/>
<circle cx="124.1" cy="121.2" r=".55"/>
</g>
<g font-size="4.5">
<text x="188.9" y="12.9">&quot;BOOST&quot; CONVERTER</text>
<text x="287.6" y="252.6">PELICAN</text>
</g>
<g font-size="3.7">
<text x="313" y="36.9">Itrip = 5A</text>
<text x="321.4" y="149.7">Itrip = 5A</text>
<text x="321.4" y="220">RED</text>
<text x="355.3" y="220">YELLOW</text>
<text x="335.8" y="224.5" transform="rotate(-90 335.8 224.5)">12V Power Good</text>
<text x="380.9" y="222.2" transform="rotate(-90 380.9 222.2)">5V Power Good</text>
<text x="335.5" y="248.2">Bowe Bell + Howell Scanners L.L.C</text>
<text x="81.8" y="256.8">Modified Connector J2 - Now carries +12V only. 4 Pin</text>
</g>
<g font-size="3.4">
<text x="242.5" y="50.6">140mOhm</text>
<text x="242.5" y="54.3">1120mA</text>
<text x="245.3" y="160.6">140mOhm</text>
<text x="245.3" y="164.2">1120mA</text>
</g>
<g font-size="3.1">
<text x="262.2" y="67.9">NOTES:</text>
<text x="262.2" y="71.5">1. Each Converter provides upto 80W Max. 24V at 3.5A each.</text>
<text x="262.2" y="75.2">2. It is a 4-layer PCB , 62 mils thick. FR-4 Rohs Compliant.</text>
<text x="262.2" y="78.9">3. Freq Set to 500kHz with R4 and R12=27K. Changed to 75K to give 230kHz.</text>
<text x="262.2" y="82.6">4. Each of the Driver Chips will have to be</text>
<text x="262.2" y="86.3">laid out per attached layout drawing (shows heat sink copper</text>
<text x="262.2" y="90">area).</text>
<text x="262.2" y="93.6">5. 12VDC inputs each, supplying 7A approx.</text>
<text x="262.2" y="97.3">02/25/08</text>
<text x="262.2" y="101">6. Changes to 12V input driving Elevator Motor Circuits for Interlock Requirements Modifications.</text>
</g>
<g font-size="2.5" fill="#000080">
<text x="14.1" y="10.7">J4</text>
<text x="129.7" y="13.5">F3</text>
<text x="135.3" y="13.5">Poly FUSE THERMAL</text>
<text x="53.3" y="22">C42</text>
<text x="53.3" y="24.5">0.1uF</text>
<text x="84.1" y="27.4" transform="rotate(-90 84.1 27.4)">C34</text>
<text x="92.6" y="29.3" transform="rotate(-90 92.6 29.3)">0.1uF</text>
<text x="98.2" y="29.1" transform="rotate(-90 98.2 29.1)">C33</text>
<text x="106.4" y="29.9" transform="rotate(-90 106.4 29.9)">0.1uF</text>
<text x="112.3" y="27.4" transform="rotate(-90 112.3 27.4)">C28</text>
<text x="172" y="26.2">L3</text>
<text x="208.7" y="24.8">D4</text>
<text x="282" y="26.2">L4</text>
<text x="310.2" y="24.8">F4</text>
<text x="315.8" y="24.8">Poly FUSE THERMAL</text>
<text x="120.8" y="32.4" transform="rotate(-90 120.8 32.4)">220uF,50V</text>
<text x="172" y="35">10uH,6A</text>
<text x="282" y="35">1uH,13A</text>
<text x="208.7" y="36.1">STPS1045B</text>
<text x="242.2" y="38.9">C29</text>
<text x="242.2" y="41.4">220uF,50V</text>
<text x="259.4" y="38.9">C32</text>
<text x="278.8" y="41.7">C31</text>
<text x="22.6" y="44.6">C36</text>
<text x="36.7" y="47.4">C35</text>
<text x="112" y="43.4">U2</text>
<text x="259.4" y="44.6">0.1uF</text>
<text x="278.8" y="44.3">0.01uF</text>
<text x="19.7" y="50.2">0.1uF</text>
<text x="33.8" y="50.2">0.01uF</text>
<text x="211.5" y="58.7">Q2</text>
<text x="67.7" y="61.5">R27</text>
<text x="67.7" y="64.3">1K</text>
<text x="211.5" y="61.5">FDS6690A</text>
<text x="59.2" y="69.9">R30</text>
<text x="155.1" y="69.9">R15</text>
<text x="59.2" y="72.7">604</text>
<text x="67.7" y="75.6">C19</text>
<text x="113.6" y="73.9">LM3478MM</text>
<text x="155.1" y="72.7">75K</text>
<text x="67.7" y="81.2">0.1uF</text>
<text x="205.8" y="84">R33</text>
<text x="205.8" y="86.8">0.01</text>
<text x="61.8" y="100.9">C22</text>
<text x="118.4" y="100.9">R28</text>
<text x="61.8" y="103.5">0.01uF</text>
<text x="118.4" y="103.8">182K</text>
<text x="194.6" y="108">J11</text>
<text x="95.9" y="109.4">R14</text>
<text x="95.9" y="112.2">10K</text>
<text x="132.5" y="117.9">F2</text>
<text x="138.2" y="117.9">Poly FUSE THERMAL</text>
<text x="81.8" y="120.7">R29</text>
<text x="81.8" y="123.5">0</text>
<text x="174.8" y="129.1">R13</text>
<text x="174.8" y="132">0</text>
<text x="194.6" y="130.8">HEADER 3</text>
<text x="106.4" y="133.6" transform="rotate(-90 106.4 133.6)">C8</text>
<text x="115.1" y="135.1" transform="rotate(-90 115.1 135.1)">0.01uF</text>
<text x="119.9" y="133.9" transform="rotate(-90 119.9 133.9)">C11</text>
<text x="129.2" y="136.8" transform="rotate(-90 129.2 136.8)">220uF,50V</text>
<text x="211.5" y="137.6">D1</text>
<text x="310.2" y="137.6">F1</text>
<text x="318.6" y="137.6">Poly FUSE THERMAL</text>
<text x="24.3" y="143.8">J5</text>
<text x="177.6" y="139">L2</text>
<text x="282" y="139">L1</text>
<text x="18.9" y="147.2">39-29-9086</text>
<text x="118.4" y="146">U3</text>
<text x="177.6" y="147.7">10uH,6A</text>
<text x="211.5" y="148.9">STPS1045B</text>
<text x="282" y="147.7">1uH,13A</text>
<text x="245" y="154.5">C14</text>
<text x="262.2" y="154.5">C12</text>
<text x="273.5" y="151.7">C13</text>
<text x="245" y="157">220uF,50V</text>
<text x="262.2" y="160.1">0.1uF</text>
<text x="273.5" y="157.3">0.01uF</text>
<text x="59.2" y="165.8">R10</text>
<text x="73.3" y="165.8">R32</text>
<text x="157.9" y="163">R17</text>
<text x="157.9" y="165.8">75K</text>
<text x="59.2" y="168.6">604</text>
<text x="73.3" y="168.6">1K</text>
<text x="73.3" y="177.1">C21</text>
<text x="113.6" y="175.4">LM3478MM</text>
<text x="214.3" y="179.9">Q1</text>
<text x="70.5" y="182.7">0.1uF</text>
<text x="214.3" y="182.7">FDS6690A</text>
<text x="332.7" y="185.5">R80</text>
<text x="375" y="185.5">R100</text>
<text x="282" y="191.2">CR1</text>
<text x="301.7" y="191.2">CR2</text>
<text x="332.7" y="188.3">650</text>
<text x="348.5" y="188.3">CR3</text>
<text x="348.5" y="191.7">1.5KE15A</text>
<text x="375" y="188.3">220</text>
<text x="402.1" y="188.3">CR4</text>
<text x="402.1" y="191.7">1.5KE6.8A</text>
<text x="208.7" y="199.6">R11</text>
<text x="208.7" y="202.4">0.01</text>
<text x="276.3" y="199.6">1.5KE30A</text>
<text x="296.1" y="199.6">1.5KE30A</text>
<text x="61.8" y="208.1">C6</text>
<text x="61.8" y="210.6">0.01uF</text>
<text x="321.4" y="213.7">LED1</text>
<text x="363.7" y="213.7">LED2</text>
<text x="138.2" y="219.4">R16</text>
<text x="138.2" y="222.2">182K</text>
<text x="95.9" y="230.6">R31</text>
<text x="95.9" y="233.4">10K</text>
</g>
<g font-size="2.5">
<text x="44.3" y="9.9">+5VDC</text>
<text x="102.6" y="7.6">+12V_SWITCHED</text>
<text x="349.6" y="7.6">ECN#</text>
<text x="369.4" y="7.6">Description</text>
<text x="397.5" y="7.6">Date</text>
<text x="411.6" y="7.6">Signature</text>
<text x="18.9" y="16.9">1</text>
<text x="18.9" y="19.7">2</text>
<text x="18.9" y="22.5">3</text>
<text x="18.9" y="25.4">4</text>
<text x="9.6" y="35.2">+12VDCAUX</text>
<text x="106.6" y="50.7">1</text>
<text x="134.5" y="50.7">8</text>
<text x="106.6" y="56.4">2</text>
<text x="134.5" y="56.4">7</text>
<text x="106.6" y="62">3</text>
<text x="134.5" y="62">6</text>
<text x="106.6" y="67.7">4</text>
<text x="134.5" y="67.7">5</text>
<text x="128" y="105.2">+12V_SWITCHED</text>
<text x="191.2" y="118.4">2</text>
<text x="191.2" y="115.6">3</text>
<text x="191.2" y="121.2">1</text>
<text x="35" y="139.6">+12VDC</text>
<text x="19.2" y="152.3">1</text>
<text x="19.2" y="155.1">2</text>
<text x="30.2" y="152.3">5</text>
<text x="30.2" y="155.1">6</text>
<text x="106.6" y="152.3">1</text>
<text x="134.5" y="152.3">8</text>
<text x="19.2" y="157.9">3</text>
<text x="19.2" y="160.7">4</text>
<text x="30.2" y="157.9">7</text>
<text x="30.2" y="160.7">8</text>
<text x="106.6" y="157.9">2</text>
<text x="134.5" y="157.9">7</text>
<text x="106.6" y="163.5">3</text>
<text x="134.5" y="163.5">6</text>
<text x="367.9" y="165.2">+5VDC</text>
<text x="106.6" y="169.2">4</text>
<text x="134.5" y="169.2">5</text>
<text x="325.6" y="168">+12VDC</text>
<text x="324.3" y="253.2">Title</text>
<text x="335.5" y="256">Boost Converter</text>
<text x="324.3" y="261.6">Size</text>
<text x="335.5" y="261.6">Document Number</text>
<text x="417.3" y="261.6">Rev</text>
<text x="327.1" y="264.5">B</text>
<text x="335.5" y="264.5">S008103</text>
<text x="420.1" y="264.5">A</text>
<text x="324.3" y="270.1">Date:</text>
<text x="338.9" y="270.1">Monday, February 25, 2008</text>
<text x="380.6" y="270.1">Sheet</text>
<text x="394.7" y="270.1">1</text>
<text x="403.2" y="270.1">of</text>
<text x="411.6" y="270.1">7</text>
</g>
<g font-size="2.5" fill="#f00">
<text x="169.5" y="20.9">12V1</text>
<text x="154.5" y="27.6" transform="rotate(-90 154.5 27.6)">12V1</text>
<text x="240.2" y="30.5">24VDCGEN1</text>
<text x="333.3" y="30.5">24VDC1</text>
<text x="355.5" y="32.2">24VDC1</text>
<text x="163.8" y="122.4">12V2</text>
<text x="185.5" y="132" transform="rotate(-90 185.5 132)">+12VDC</text>
<text x="154.5" y="143.2" transform="rotate(-90 154.5 143.2)">12V2</text>
<text x="243.1" y="143.2">24VDCGEN2</text>
<text x="335.8" y="144.9">24VDC2</text>
<text x="38.9" y="154.5" transform="rotate(-90 38.9 154.5)">+12VDC</text>
<text x="287" y="185.5" transform="rotate(-90 287 185.5)">24VDC2</text>
<text x="306.8" y="185.5" transform="rotate(-90 306.8 185.5)">24VDC1</text>
</g>
<g font-size="2.5" fill="#00f">
<text x="237.7" y="38.9">+</text>
<text x="240.5" y="154.5">+</text>
</g>
<g font-size="2.5" fill="#004080">
<text x="111.4" y="51.9">ISEN</text>
<text x="126.9" y="51.9">VIN</text>
<text x="111.4" y="57.6">COMP</text>
<text x="123.6" y="57.6">FA/SD</text>
<text x="111.4" y="63.2">FB</text>
<text x="127.4" y="63.2">DR</text>
<text x="111.4" y="68.8">AGND</text>
<text x="123.8" y="68.8">PGND</text>
<text x="111.4" y="153.4">ISEN</text>
<text x="126.9" y="153.4">VIN</text>
<text x="111.4" y="159">COMP</text>
<text x="123.6" y="159">FA/SD</text>
<text x="111.4" y="164.7">FB</text>
<text x="127.4" y="164.7">DR</text>
<text x="111.4" y="170.3">AGND</text>
<text x="123.8" y="170.3">PGND</text>
</g>
<g font-size="2">
<text x="45.1" y="2.1">5</text>
<text x="129.7" y="2.1">4</text>
<text x="214.3" y="2.1">3</text>
<text x="298.9" y="2.1">2</text>
<text x="383.5" y="2.1">1</text>
<text x=".7" y="38.1">D</text>
<text x="426.5" y="38.1">D</text>
<text x=".7" y="105.1">C</text>
<text x="426.5" y="105.1">C</text>
<text x=".7" y="172">B</text>
<text x="426.5" y="172">B</text>
<text x=".7" y="239">A</text>
<text x="426.5" y="239">A</text>
<text x="45.1" y="272.8">5</text>
<text x="129.7" y="272.8">4</text>
<text x="214.3" y="272.8">3</text>
<text x="298.9" y="272.8">2</text>
<text x="383.5" y="272.8">1</text>
</g>
</svg>
